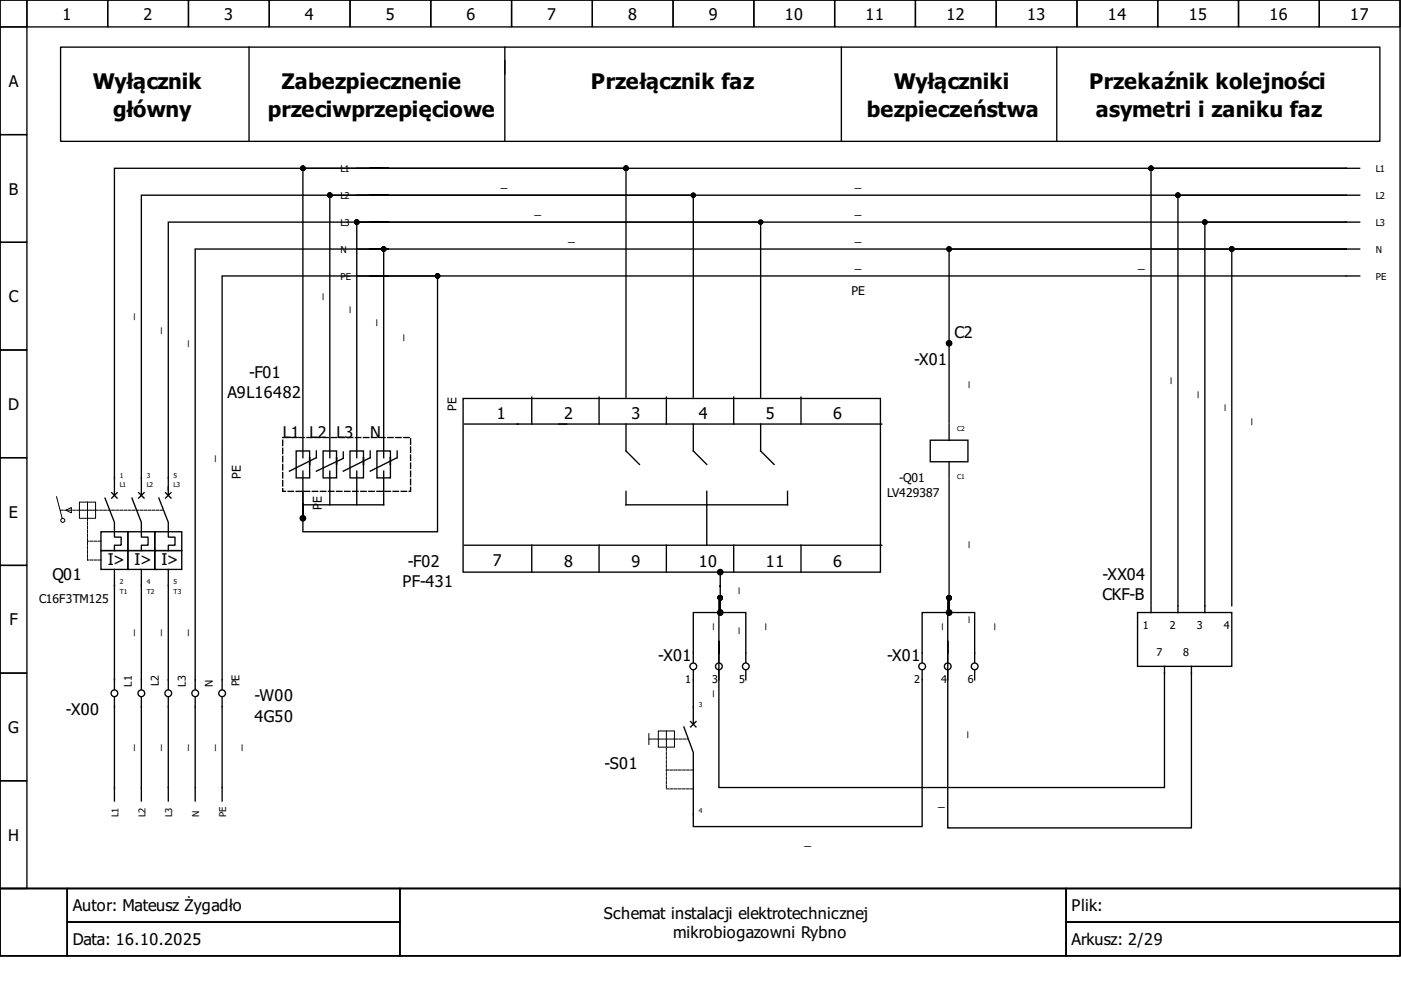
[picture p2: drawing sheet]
<svg xmlns="http://www.w3.org/2000/svg" width="297mm" height="210mm" viewBox="0 0 297 210" stroke-linecap="round" stroke-linejoin="round" font-family="sans-serif">
<g fill="none" stroke="#000" stroke-width=".29">
<path d="M0 0h296.8v188.4h-296.8zM0 0h5.7v5.7h-5.7zM5.7 0h17.1v5.7h-17.1zM22.8 0h17.2v5.7h-17.2zM40 0h17.1v5.7h-17.1zM57.1 0h17.1v5.7h-17.1zM74.2 0h17.1v5.7h-17.1zM91.3 0h17.2v5.7h-17.2zM108.5 0h17.1v5.7h-17.1zM125.6 0h17.1v5.7h-17.1zM142.7 0h17.1v5.7h-17.1zM159.8 0h17.2v5.7h-17.2z"/>
<path d="M177 0h17.1v5.7h-17.1zM194.1 0h17.1v5.7h-17.1zM211.2 0h17.1v5.7h-17.1zM228.3 0h17.2v5.7h-17.2zM245.5 0h17.1v5.7h-17.1zM262.6 0h17.1v5.7h-17.1zM279.7 0h17.1v5.7h-17.1zM0 5.7h5.7v22.8h-5.7zM12.8 10h279.8v20h-279.8zM52.8 10v20M107 10v20M178.4 10v20"/>
<path d="M224.1 10v20M0 28.5h5.7v22.9h-5.7zM75.6 35.7h2.9M78.5 35.7h2.6h-16.9v56.8M78.5 35.7h206.9M78.5 35.7h4h-58.2v69.3M78.5 35.7h54.2v48.5M285.4 35.7h2.9M285.4 35.7h-41.4v92.5M0 51.4h5.7v22.8h-5.7zM75.6 58.5h2.9M75.6 41.4h2.9"/>
<path d="M75.6 47.1h2.9M75.6 52.8h2.9M78.5 47.1h82.8v37.1M78.5 41.4h2.6h-11.2v51.1M78.5 41.4h68.5v42.8M78.5 47.1h4h-46.8v57.9M78.5 58.5h14.3v54.2h-28.6v-8.2M78.5 47.1h2.6h-5.5v45.4M78.5 41.4h4h-52.5v63.6M78.5 52.8h206.9M78.5 52.8h4h-41.1v93.3M78.5 58.5h4h-35.4v87.6"/>
<path d="M78.5 47.1h206.9M78.5 41.4h206.9M78.5 52.8h2.8v44.2M285.4 41.4h2.9M285.4 47.1h2.9M285.4 52.8h2.9M285.4 52.8h-24.2v75.6M285.4 41.4h-35.7v88.5M285.4 47.1h-29.9v82.8M285.4 52.8h-84.2v19.4M288.3 58.5h-209.8M0 74.2h5.7v22.8h-5.7z"/>
<path d="M201.2 73.4v16.2M0 97h5.7v22.9h-5.7zM62.8 95.6h2.8v5.7h-2.8zM64.2 92.8v4.2M64.2 99.9v10M65.6 97v1.5zM67.1 95.6v1.4l-5.7 2.9M68.5 95.6h2.9v5.7h-2.9zM69.9 92.8v4.2M69.9 99.9v7.1M71.4 97v1.5zM72.8 95.8v1.4l-5.7 2.7"/>
<path d="M74.2 95.6h2.9v5.7h-2.9zM75.6 92.8v4.2M75.6 99.9v7.1M77.1 97v1.5zM78.5 95.6v1.4l-5.7 2.9M79.9 95.6h2.9v5.7h-2.9zM81.3 99.9v7.1h-17.1M82.8 97v1.5zM84.2 95.6v1.4l-5.7 2.9M98.2 84.5h88.5v36.8h-88.5zM98.5 89.9h88.5M112.7 84.2v5.7"/>
<path d="M127 84.2v5.7M132.7 89.9v5.7l2.9 2.9M141.3 84.2v5.7M147 89.9v5.7l2.8 2.9M155.6 84.2v5.7M161.3 89.9v5.7l2.8 2.9M169.8 84.2v5.7M197.2 93.3h8v4.6h-8zM201.2 89.9v3.4M201.2 97.9v3.4M0 119.9h5.7v22.8h-5.7zM21.4 112.7h5.7v4h-5.7z"/>
<path d="M21.4 116.7h5.7v4h-5.7zM22.3 105.6l2 5.1v3.2h1.4v1.7h-1.4v1.1M23.7 104.5l1.1 1.1M24.8 104.5l-1.1 1.1M27.1 116.7h5.7v4h-5.7zM27.1 112.7h5.7v4h-5.7zM28 105.6l2 5.1v3.2h1.4v1.7h-1.4v1.1M29.4 104.5l1.1 1.1M30.5 104.5l-1.1 1.1M32.8 116.7h5.7v4h-5.7zM32.8 112.7h5.7v4h-5.7zM33.7 105.6l2 5.1v3.2h1.4v1.7h-1.4v1.1"/>
<path d="M35.1 104.5l1.1 1.1M36.2 104.5l-1.1 1.1M98.5 115.6h88.5M112.7 115.6v5.7M127 115.6v5.7M132.7 104.2v2.8h34.3v-2.8M141.3 115.6v5.7M149.8 104.2v11.4M155.6 115.6v5.7M169.8 115.6v5.7M201.2 101.6v27.7M24.3 120.7v25.4"/>
<path d="M30 120.7v25.4M35.7 120.7v25.4M152.4 138.4v-2.5v31.1h94.5v-25.7M152.4 138.4v2M152.7 129.3v-2.6h-.3v11.7M152.7 129.3v-2.6v3.2h5.4v10.5M152.7 129.3v-2.6v3.2h-5.7v10.5M152.7 121.9v7.4M200.9 138.4v2M200.9 138.4v-2.5v39.6h51.7v-34.2M201.2 129.3v-2.6v3.2h-5.7v10.5M201.2 129.3v-2.6h-.3v11.7"/>
<path d="M201.2 129.3v-2.6v3.2h5.4v10.5M241.2 129.9h20v11.4h-20zM244 128.4v1.5M0 142.7h5.7v22.8h-5.7zM24.3 147.8v22M30 147.8v22M35.7 147.8v22M41.4 147.8v22M47.1 147.8v22M145 154.1l2 5.5v9.7M146.4 153l1.2 1.1M147 142.1v11.5"/>
<path d="M147.6 153l-1.2 1.1M152.4 142.1v2M158.1 142.1v2M195.5 142.1v33.2h-48.5v-5.8M200.9 142.1v2M206.6 142.1v2M0 165.5h5.7v22.9h-5.7zM0 188.4h296.8v14.3h-296.8zM0 188.4h14.3v14.3h-14.3zM14.3 188.4h70.5v7.1h-70.5zM14.3 195.5h70.5v7.2h-70.5zM84.8 188.4h141.3v14.3h-141.3z"/>
<path d="M226.1 188.4h70.7v7.1h-70.7zM226.1 195.5h70.7v7.2h-70.7z"/>
<circle cx="24.3" cy="147" r=".71"/>
<circle cx="30" cy="147" r=".71"/>
<circle cx="35.7" cy="147" r=".71"/>
<circle cx="41.4" cy="147" r=".71"/>
<circle cx="47.1" cy="147" r=".71"/>
<circle cx="147" cy="141.3" r=".71"/>
<circle cx="152.4" cy="141.3" r=".71"/>
<circle cx="158.1" cy="141.3" r=".71"/>
<circle cx="195.5" cy="141.3" r=".71"/>
<circle cx="200.9" cy="141.3" r=".71"/>
<circle cx="206.6" cy="141.3" r=".71"/>
</g>
<g fill="none" stroke="#000" stroke-width=".21">
<path d="M12 105.3l1.2 4.6M14 108.2l1.1-.6v1.1zM16.8 106.5h3.5v3.4h-3.5zM16.8 108.2h3.5M18.6 106.5v3.4M137.6 156.7h5.4M137.6 155.6v2.2M139.6 155h3.4v3.4h-3.4zM141.3 155v3.4"/>
<circle cx="13.3" cy="110.3" r=".43"/>
</g>
<path d="M12.8 108.2h4M18.6 109.9v8.8M20.3 108.2h14.2M21.4 114.7h-2.8M21.4 118.7h-2.8M143.1 156.7h2.8M147 167.3h-5.7v-8.9M147 163.3h-5.7" fill="none" stroke="#000" stroke-width=".21" stroke-dasharray=".6 .3"/>
<path d="M59.9 92.8h27.2v11.4h-27.2z" fill="none" stroke="#000" stroke-width=".29" stroke-dasharray="1.1 .6"/>
<g fill="#000" stroke="#000" stroke-width=".29">
<circle cx="64.2" cy="35.7" r=".43"/>
<circle cx="132.7" cy="35.7" r=".43"/>
<circle cx="244" cy="35.7" r=".43"/>
<circle cx="69.9" cy="41.4" r=".43"/>
<circle cx="75.6" cy="47.1" r=".43"/>
<circle cx="81.3" cy="52.8" r=".43"/>
<circle cx="92.8" cy="58.5" r=".43"/>
<circle cx="147" cy="41.4" r=".43"/>
<circle cx="161.3" cy="47.1" r=".43"/>
<circle cx="201.2" cy="52.8" r=".43"/>
<circle cx="249.7" cy="41.4" r=".43"/>
<circle cx="255.5" cy="47.1" r=".43"/>
<circle cx="261.2" cy="52.8" r=".43"/>
<circle cx="201.2" cy="72.8" r=".57"/>
<circle cx="64.2" cy="109.9" r=".57"/>
<circle cx="152.7" cy="129.9" r=".57"/>
<circle cx="152.7" cy="121.3" r=".57"/>
<circle cx="152.7" cy="126.7" r=".43"/>
<circle cx="152.7" cy="129.9" r=".43"/>
<circle cx="201.2" cy="129.9" r=".57"/>
<circle cx="201.2" cy="129.9" r=".43"/>
<circle cx="201.2" cy="126.7" r=".43"/>
</g>
<g font-size="4.6">
<text x="19.7" y="18.8">Wyłącznik</text>
<text x="59.7" y="18.8">Zabezpiecznenie</text>
<text x="125.3" y="18.8">Przełącznik faz</text>
<text x="189.5" y="18.8">Wyłączniki</text>
<text x="230.9" y="18.8">Przekaźnik kolejności</text>
<text x="24" y="24.8">główny</text>
<text x="56.8" y="24.8">przeciwprzepięciowe</text>
<text x="183.8" y="24.8">bezpieczeństwa</text>
<text x="232.3" y="24.8">asymetri i zaniku faz</text>
</g>
<g font-size="3.4">
<text x="13.3" y="4.1">1</text>
<text x="30.4" y="4.1">2</text>
<text x="47.5" y="4.1">3</text>
<text x="64.6" y="4.1">4</text>
<text x="81.8" y="4.1">5</text>
<text x="98.9" y="4.1">6</text>
<text x="116" y="4.1">7</text>
<text x="133.2" y="4.1">8</text>
<text x="150.3" y="4.1">9</text>
<text x="166.4" y="4.1">10</text>
<text x="183.5" y="4.1">11</text>
<text x="200.7" y="4.1">12</text>
<text x="217.8" y="4.1">13</text>
<text x="234.9" y="4.1">14</text>
<text x="252" y="4.1">15</text>
<text x="269.2" y="4.1">16</text>
<text x="286.3" y="4.1">17</text>
<text x="1.9" y="18.4">A</text>
<text x="1.9" y="41.2">B</text>
<text x="1.9" y="64.1">C</text>
<text x="202.4" y="71.6">C2</text>
<text x="193.8" y="77.4">-X01</text>
<text x="52.8" y="80.2">-F01</text>
<text x="1.7" y="86.9">D</text>
<text x="48.2" y="84.5">A9L16482</text>
<text x="105.3" y="88.8">1</text>
<text x="119.6" y="88.8">2</text>
<text x="133.9" y="88.8">3</text>
<text x="148.1" y="88.8">4</text>
<text x="162.4" y="88.8">5</text>
<text x="176.7" y="88.8">6</text>
<text x="59.9" y="92.8">L1</text>
<text x="65.6" y="92.8">L2</text>
<text x="71.4" y="92.8">L3</text>
<text x="78.5" y="92.8">N</text>
<text x="1.9" y="109.7">E</text>
<text x="22.8" y="119.9">I&gt;</text>
<text x="28.5" y="119.9">I&gt;</text>
<text x="34.3" y="119.9">I&gt;</text>
<text x="104.5" y="120">7</text>
<text x="11.1" y="123">Q01</text>
<text x="85.3" y="124.4">PF-431</text>
<text x="86.5" y="120.2">-F02</text>
<text x="119.6" y="120.2">8</text>
<text x="133.9" y="120.2">9</text>
<text x="148.1" y="120.2">10</text>
<text x="162.4" y="120.2">11</text>
<text x="176.7" y="120.2">6</text>
<text x="233.8" y="123">-XX04</text>
<text x="233.8" y="127.3">CKF-B</text>
<text x="2" y="132.6">F</text>
<text x="139.6" y="140.1">-X01</text>
<text x="188.1" y="140.1">-X01</text>
<text x="53.9" y="148.7">-W00</text>
<text x="1.7" y="155.4">G</text>
<text x="14" y="151.6">-X00</text>
<text x="53.9" y="153">4G50</text>
<text x="128.2" y="163">-S01</text>
<text x="1.7" y="178.2">H</text>
<text x="15.4" y="193.2">Autor: Mateusz Żygadło</text>
<text x="128" y="194.8">Schemat instalacji elektrotechnicznej</text>
<text x="227.2" y="193.2">Plik:</text>
<text x="15.4" y="200.4">Data: 16.10.2025</text>
<text x="142.7" y="198.8">mikrobiogazowni Rybno</text>
<text x="227.2" y="200.4">Arkusz: 2/29</text>
</g>
<g font-size="2.6">
<text x="106.2" y="39.7">_</text>
<text x="181.2" y="39.7">_</text>
<text x="113.3" y="45.4">_</text>
<text x="181.2" y="45.4">_</text>
<text x="120.4" y="51.1">_</text>
<text x="181.2" y="51.1">_</text>
<text x="181.2" y="56.8">_</text>
<text x="241.3" y="56.8">_</text>
<text x="68.2" y="63.5" transform="rotate(-90 68.2 63.5)">_</text>
<text x="180.5" y="62.5">PE</text>
<text x="28.3" y="67.9" transform="rotate(-90 28.3 67.9)">_</text>
<text x="34" y="70.8" transform="rotate(-90 34 70.8)">_</text>
<text x="73.9" y="66.4" transform="rotate(-90 73.9 66.4)">_</text>
<text x="79.6" y="69.2" transform="rotate(-90 79.6 69.2)">_</text>
<text x="39.7" y="73.6" transform="rotate(-90 39.7 73.6)">_</text>
<text x="85.3" y="72.2" transform="rotate(-90 85.3 72.2)">_</text>
<text x="205.2" y="82.2" transform="rotate(-90 205.2 82.2)">_</text>
<text x="248" y="81.3" transform="rotate(-90 248 81.3)">_</text>
<text x="96.8" y="87.1" transform="rotate(-90 96.8 87.1)">PE</text>
<text x="253.7" y="84.3" transform="rotate(-90 253.7 84.3)">_</text>
<text x="259.5" y="87.2" transform="rotate(-90 259.5 87.2)">_</text>
<text x="265.2" y="90.1" transform="rotate(-90 265.2 90.1)">_</text>
<text x="45.4" y="97.9" transform="rotate(-90 45.4 97.9)">_</text>
<text x="51.1" y="101.5" transform="rotate(-90 51.1 101.5)">PE</text>
<text x="68.2" y="106.6" transform="rotate(-90 68.2 106.6)">E</text>
<text x="188.1" y="105.3">LV429387</text>
<text x="190.7" y="102.2">-Q01</text>
<text x="68.2" y="108" transform="rotate(-90 68.2 108)">P</text>
<text x="205.2" y="116.2" transform="rotate(-90 205.2 116.2)">_</text>
<text x="156.4" y="125.9" transform="rotate(-90 156.4 125.9)">_</text>
<text x="8.3" y="127.9">C16F3TM125</text>
<text x="28.3" y="134.9" transform="rotate(-90 28.3 134.9)">_</text>
<text x="34" y="134.9" transform="rotate(-90 34 134.9)">_</text>
<text x="39.7" y="134.9" transform="rotate(-90 39.7 134.9)">_</text>
<text x="151" y="133.6" transform="rotate(-90 151 133.6)">_</text>
<text x="156.4" y="134.4" transform="rotate(-90 156.4 134.4)">_</text>
<text x="162.1" y="133.6" transform="rotate(-90 162.1 133.6)">_</text>
<text x="199.5" y="133.6" transform="rotate(-90 199.5 133.6)">_</text>
<text x="205.2" y="132" transform="rotate(-90 205.2 132)">_</text>
<text x="210.6" y="133.6" transform="rotate(-90 210.6 133.6)">_</text>
<text x="151" y="147.7" transform="rotate(-90 151 147.7)">_</text>
<text x="28.3" y="159.1" transform="rotate(-90 28.3 159.1)">_</text>
<text x="34" y="159.1" transform="rotate(-90 34 159.1)">_</text>
<text x="39.7" y="159.1" transform="rotate(-90 39.7 159.1)">_</text>
<text x="45.4" y="159.1" transform="rotate(-90 45.4 159.1)">_</text>
<text x="51.1" y="159.1" transform="rotate(-90 51.1 159.1)">_</text>
<text x="204.9" y="156.4" transform="rotate(-90 204.9 156.4)">_</text>
<text x="198.9" y="171">_</text>
<text x="170.5" y="179.2">_</text>
</g>
<g font-size="2.3">
<text x="242.3" y="133.3">1</text>
<text x="248" y="133.3">2</text>
<text x="253.7" y="133.3">3</text>
<text x="259.5" y="133.3">4</text>
<text x="245.2" y="139">7</text>
<text x="250.9" y="139">8</text>
<text x="28" y="145.6" transform="rotate(-90 28 145.6)">L1</text>
<text x="33.7" y="145.4" transform="rotate(-90 33.7 145.4)">L2</text>
<text x="39.4" y="145.6" transform="rotate(-90 39.4 145.6)">L3</text>
<text x="45.1" y="145.6" transform="rotate(-90 45.1 145.6)">N</text>
<text x="50.8" y="145.4" transform="rotate(-90 50.8 145.4)">PE</text>
<text x="145.3" y="144.7">1</text>
<text x="151" y="144.7">3</text>
<text x="156.7" y="144.7">5</text>
<text x="193.8" y="144.7">2</text>
<text x="199.5" y="144.7">4</text>
<text x="205.2" y="144.7">6</text>
</g>
<g font-size="2">
<text x="72.2" y="36.5">L1</text>
<text x="291.7" y="36.5">L1</text>
<text x="72.2" y="48">L3</text>
<text x="72.2" y="42.2">L2</text>
<text x="291.7" y="48">L3</text>
<text x="291.7" y="42.2">L2</text>
<text x="72.2" y="53.7">N</text>
<text x="291.7" y="53.7">N</text>
<text x="72.2" y="59.4">PE</text>
<text x="291.7" y="59.4">PE</text>
<text x="25.1" y="173.3" transform="rotate(-90 25.1 173.3)">L1</text>
<text x="30.8" y="173.3" transform="rotate(-90 30.8 173.3)">L2</text>
<text x="36.5" y="173.3" transform="rotate(-90 36.5 173.3)">L3</text>
<text x="42.2" y="173.3" transform="rotate(-90 42.2 173.3)">N</text>
<text x="48" y="173.3" transform="rotate(-90 48 173.3)">PE</text>
</g>
<g font-size="1.4">
<text x="202.9" y="91.3">C2</text>
<text x="25.4" y="101.3">1</text>
<text x="31.1" y="101.3">3</text>
<text x="36.8" y="101.3">5</text>
<text x="202.9" y="101.6">C1</text>
<text x="25.4" y="103.3">L1</text>
<text x="31.1" y="103.3">L2</text>
<text x="36.8" y="103.3">L3</text>
<text x="25.4" y="123.9">2</text>
<text x="25.4" y="125.9">T1</text>
<text x="31.1" y="123.9">4</text>
<text x="31.1" y="125.9">T2</text>
<text x="36.8" y="123.9">5</text>
<text x="36.8" y="125.9">T3</text>
<text x="148.1" y="149.8">3</text>
<text x="148.1" y="172.4">4</text>
</g>
</svg>
